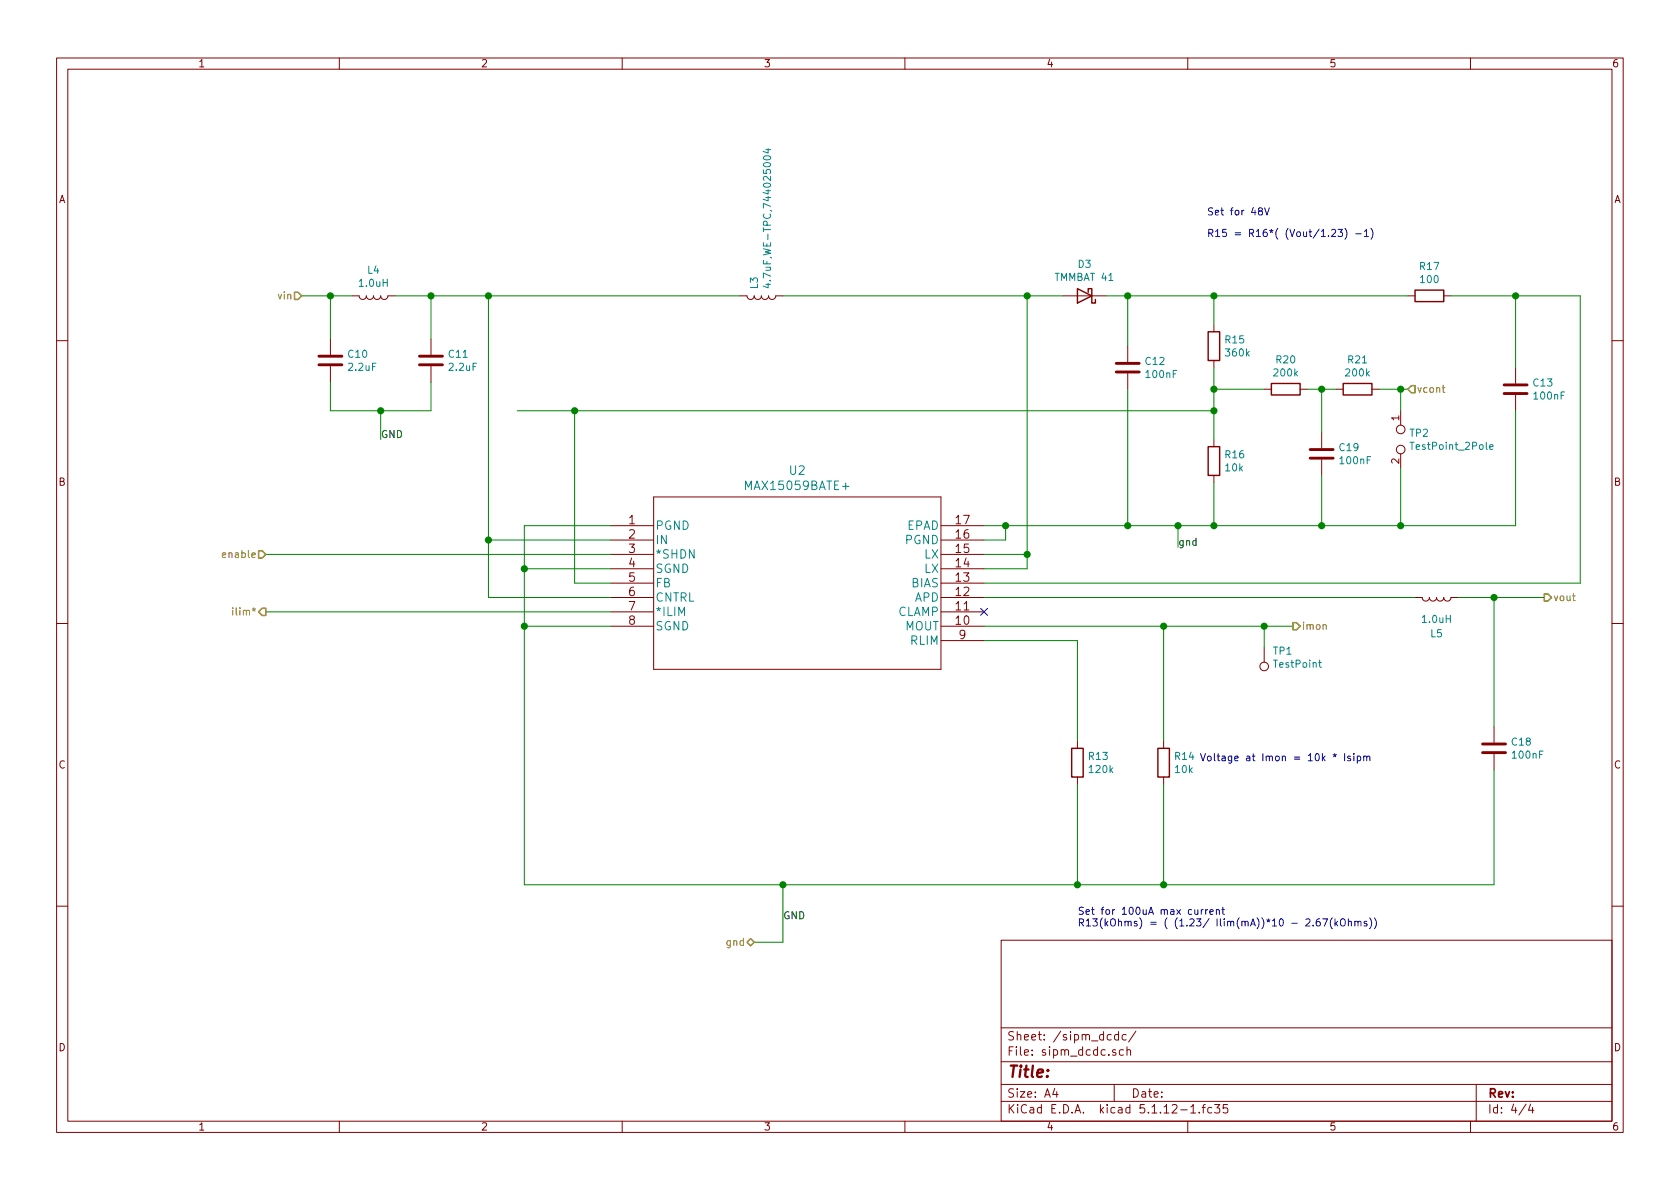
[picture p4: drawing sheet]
<svg xmlns="http://www.w3.org/2000/svg" width="297mm" height="210mm" viewBox="0 0 297 210" stroke-linecap="round" stroke-linejoin="round" font-family="sans-serif">
<g fill="none" stroke="#840000" stroke-width=".18">
<path d="M10 10.3h277v189.9h-277zM12 12.2h273v186.1h-273zM60 10.3v1.9M110 10.3v1.9M160 10.3v1.9M210 10.3v1.9M260 10.3v1.9M58.4 59.9v2.8M62.2 52.3h1.3a.63 .63 0 0 0 .6 .7 .63 .63 0 0 0 .7-.7 .63 .63 0 0 0 .6 .7 .63 .63 0 0 0 .6-.7 .63 .63 0 0 0 .7 .7 .63 .63 0 0 0 .6-.7 .63 .63 0 0 0 .6 .7 .63 .63 0 0 0 .7-.7h1.2M76.2 59.9v2.8M130.8 52.3h1.3a.63 .63 0 0 0 .6 .7 .63 .63 0 0 0 .6-.7 .63 .63 0 0 0 .7 .7 .63 .63 0 0 0 .6-.7 .63 .63 0 0 0 .7 .7 .63 .63 0 0 0 .6-.7 .63 .63 0 0 0 .6 .7 .63 .63 0 0 0 .7-.7h1.2M188 52.3h7.6"/>
<path d="M214.6 57.4v1.3M248.9 52.3h1.3M255.3 52.3h1.2M10 60.2h2M58.4 64.8v2.8M76.2 64.8v2.8M199.4 61.2v2.8M199.4 66v2.8M214.6 63.7v1.3M214.6 77.7v1.3M223.5 68.8h1.3M229.9 68.8h1.2"/>
<path d="M233.7 76.4v2.8M236.2 68.8h1.3M242.6 68.8h1.2M247.6 72.6v2.6M268 65v2.8M268 69.8v2.8M285 60.2h2M107.9 93h7.7M107.9 95.5h7.7M107.9 98h7.7M115.6 87.9h50.8v30.5h-50.8zM166.4 93h7.6"/>
<path d="M166.4 95.5h7.6M166.4 98h7.6M214.6 84.1v1.2M233.7 81.3v2.8M247.6 80.3v2.5M10 110.3h2M107.9 105.7h7.7M107.9 100.6h7.7M107.9 103.1h7.7M107.9 108.2h7.7M107.9 110.7h7.7M166.4 105.7h7.6"/>
<path d="M166.4 100.6h7.6M166.4 103.1h7.6M166.4 108.2h7.6M166.4 110.7h7.6M166.4 113.3h7.6M223.5 114.5v2.6M250.2 105.7h1.3a.63 .63 0 0 0 .6 .6 .63 .63 0 0 0 .6-.6 .63 .63 0 0 0 .7 .6 .63 .63 0 0 0 .6-.6 .63 .63 0 0 0 .6 .6 .63 .63 0 0 0 .7-.6 .63 .63 0 0 0 .6 .6 .63 .63 0 0 0 .6-.6h1.3M285 110.3h2M190.5 131.1v1.2M190.5 137.4v1.3M205.7 131.1v1.2M205.7 137.4v1.3"/>
<path d="M264.2 128.5v2.8M264.2 133.3v2.8M10 160.2h2M177 166.3h108v32h-108zM285 160.2h2M60 198.3v1.9M110 198.3v1.9M160 198.3v1.9M177 194.8h108M177 191.8h108M177 187.8h108M177 181.8h108"/>
<path d="M186.5 192.5l-.4 1h1M186.8 193v1M197 191.8v3M197.3 185.7l-.4-.1-.2 .2 .1 .2 .5 .2v.3h-.6M197.8 183l-.5-.1-.2 .3 .1 .6h.6M197.8 182.4v1.5M198.6 185.7l-.4-.1-.3 .3 .1 .6 .2 .1 .4-.1M199.1 183l-.4-.1-.3 .3 .1 .6 .2 .1 .4-.1M199.3 185.7l.2-.1 .3 .1 .1 .9M199.3 185.1v1.5M200.8 182.3l-1.3 2M208.8 196.3h1.1"/>
<path d="M210 198.3v1.9M210.5 195.8l.5-.5v1.5M210.5 196.8h.9M212 196.7v.1M212.5 195.8h.6M213.1 195.3l-.3 .2v1.3M214.2 195.9l-.4-.1-.3 .3 .2 .6h.5M214.8 195.3h.9l-.5 .6 .4 .1v.7l-.2 .1-.6-.1M217 195.3h-.7v.7l.2-.1 .5 .1 .1 .2-.1 .5-.2 .1-.5-.1M260 198.3v1.9M261 191.8v6.5M269.8 195.2l-1.2 2"/>
<path d="M270.6 195.2l-.3 1.1h.9M271 195.8v1"/>
<circle cx="247.6" cy="79.5" r=".76"/>
<circle cx="247.6" cy="75.9" r=".76"/>
<circle cx="223.5" cy="117.9" r=".76"/>
</g>
<path d="M56.4 64.5h4.1M56.4 63h4.1M74.2 64.5h4M74.2 63h4M197.4 65.8h4M197.4 64.3h4M231.6 79.5h4.1M265.9 69.6h4.1M265.9 68.1h4.1M231.6 81h4.1M262.1 133.1h4.1M262.1 131.6h4.1" fill="none" stroke="#840000" stroke-width=".51"/>
<path d="M190.5 51l2.5 1.3-2.5 1.3zM192.4 51.7v-.7h.6v2.6h.7v-.6M213.6 58.7h2v5h-2zM250.2 51.3h5.1v2h-5.1zM213.6 79h2v5.1h-2zM224.8 67.8h5.1v2h-5.1zM237.5 67.8h5.1v2h-5.1zM189.5 132.3h2v5.1h-2zM204.7 132.3h2.1v5.1h-2.1z" fill="none" stroke="#840000" stroke-width=".25"/>
<path d="M135.4 26.5h.8M135.8 26.3v.8l-.9-.3M135.4 50.3h.8M135.8 50.1v.8l-.9-.3M263.4 79l.6-.1-.1-.2-.3-.1-.2 .2v.6h.5M148.9 86h1.2M233.1 117.2h.5M233.3 116.7v1.1l.3 .2" fill="none" stroke="#008484" stroke-width=".18"/>
<g fill="none" stroke="#008400" stroke-width=".18">
<path d="M53.3 52.3h8.9M58.4 52.3v7.6M69.8 52.3h61M76.2 52.3v7.6M86.4 52.3v53.4h21.5M138.4 52.3h49.6M181.6 52.3v48.3h-7.6M195.6 52.3h53.3M199.4 52.3v8.9M214.6 52.3v5.1M256.5 52.3h22.9v50.8h-105.4M268 52.3v12.7"/>
<path d="M58.4 67.6v5h17.8v-5M67.3 72.6v5.1M91.4 72.6h123.2M101.6 72.6v30.5h6.3M199.4 68.8v24.2M214.6 68.8h8.9M214.6 65v12.7M231.1 68.8h5.1M233.7 68.8v7.6M243.8 68.8h5.1M247.6 68.8v3.8M268 72.6v20.4h-94"/>
<path d="M47 98h60.9M86.4 95.5h21.5M107.9 93h-15.2v63.5h171.5v-20.4M174 98h7.6M177.8 93v2.5h-3.8M208.3 93v3.8M214.6 85.3v7.7M233.7 84.1v8.9M247.6 82.8v10.2M47 108.2h60.9M92.7 110.7h15.2M92.7 100.6h15.2"/>
<path d="M174 113.3h16.5v17.8M174 105.7h76.2M174 110.7h54.6M205.7 110.7v20.4M223.5 110.7v3.8M257.8 105.7h15.2M264.2 105.7v22.8M190.5 138.7v17.8M205.7 138.7v17.8M138.4 156.5v10.1h-5.1"/>
</g>
<path d="M255 68.5h.5M255.2 68.1v1.1l.3 .2M41.1 107.5v.1M41.1 107.9v.9M233.9 110.6l.2-.1h.3l.1 .8M278 105.4h.5M278.2 104.9v1.1l.3 .2" fill="none" stroke="#848400" stroke-width=".18"/>
<path d="M52.1 51.7h.6l.6 .6-.6 .7h-.6zM249.6 68.2h.6v1.3h-.6l-.7-.7zM45.7 97.4h.7l.6 .6-.6 .7h-.7zM46.4 107.6h.6v1.2h-.6l-.7-.6zM228.6 110.1h.6l.7 .6-.7 .7h-.6zM273 105h.7l.6 .7-.6 .6h-.7zM132.1 166.6l.6-.6 .6 .6-.6 .7z" fill="none" stroke="#848400" stroke-width=".25"/>
<g fill="none" stroke="#0000c2" stroke-width=".18">
<path d="M222.7 37.3l-.1-.1v-.3l.4-.2 .2 .2v.3l-.6 .2-.1 .1v.3l.2 .2h.3l.2-.2v-.4l-.2-.1M223.6 36.7l.4 1.3 .4-1.3M235.4 40.7l.5-.1 .3 .3-.8 .9h.8M236.6 40.6h.8l-.4 .4 .3 .2v.6h-.5l-.2-.1M237.8 40.4a1.47 1.47 0 0 1 0 1.9M239.7 41.3h1M241.2 40.9l.4-.3v1.2M241.2 41.8h.8M242.4 40.4a1.47 1.47 0 0 1 0 1.9M235.7 133.4l.3 .2 .3-.2M235.8 133.8l.2-.2 .2 .2M236 133.3v.3"/>
<path d="M237.7 133.3v1.2M238.8 133.8l-.3-.1-.2 .2v.2l.5 .1v.3h-.5M239.4 133.3v.1M239.4 133.7v.8M240 133.8l.3-.1 .3 .2-.1 .6h-.5M240 133.7v1.3M241.1 133.8l.2-.1 .3 .1 .1 .7M241.1 133.7v.8M241.7 133.9l.2-.2 .2 .1 .1 .7M211.3 160.9v.7l.3 .1 .2-.1M211.8 160.9v.8M212.4 160.9v.8"/>
<path d="M212.8 160.9l-.4 .2M213.2 160.9v.8M213.5 160.9l-.3 .2M213.9 161.3l.6-.1v-.3h-.4l-.2 .1 .1 .6h.5M215.1 161l.1-.1h.3l.1 .8M215.1 160.9v.8M216 160.9h.5M216.2 160.4v1.1l.3 .2M230.9 162.6l.5-.1 .2 .3v.2l-.8 .7h.8M232.2 163.6v.1M233.3 162.5l-.4 .1-.2 .4 .1 .6 .2 .1h.3l.2-.2-.2-.5h-.3l-.3 .2M233.9 162.5h.8l-.5 1.2"/>
<path d="M235.6 162.3a1.47 1.47 0 0 0 0 1.9M236 162.5v1.2M236.2 163.3l.3 .4M236.5 162.9l-.5 .5M237.1 162.7a.45 .45 0 0 1 .7 0 .92 .92 0 0 1-.2 1h-.4a1.07 1.07 0 0 1-.1-1zM238.4 163l.2-.1 .3 .1v.7M238.4 162.5v1.2M239.5 163l.2-.1 .3 .1 .1 .7M239.5 162.9v.8M240.1 163.1l.2-.2 .3 .1v.7M241.7 163l-.3-.1-.2 .2v.2l.5 .1v.3h-.5M242.1 162.3a1.4 1.4 0 0 1 0 1.9"/>
<path d="M243 162.3a1.47 1.47 0 0 1 0 1.9"/>
</g>
<g fill="#008400" stroke="#008400" stroke-width=".25">
<circle cx="233.7" cy="93" r=".51"/>
<circle cx="233.7" cy="68.8" r=".51"/>
<circle cx="92.7" cy="100.6" r=".51"/>
<circle cx="86.4" cy="95.5" r=".51"/>
<circle cx="92.7" cy="110.7" r=".51"/>
<circle cx="67.3" cy="72.6" r=".51"/>
<circle cx="177.8" cy="93" r=".51"/>
<circle cx="214.6" cy="93" r=".51"/>
<circle cx="181.6" cy="98" r=".51"/>
<circle cx="208.3" cy="93" r=".51"/>
<circle cx="86.4" cy="52.3" r=".51"/>
<circle cx="138.4" cy="156.5" r=".51"/>
<circle cx="214.6" cy="52.3" r=".51"/>
<circle cx="190.5" cy="156.5" r=".51"/>
<circle cx="247.7" cy="68.8" r=".51"/>
<circle cx="223.5" cy="110.7" r=".51"/>
<circle cx="264.2" cy="105.7" r=".51"/>
<circle cx="205.7" cy="156.5" r=".51"/>
<circle cx="205.7" cy="110.7" r=".51"/>
<circle cx="268" cy="52.3" r=".51"/>
<circle cx="101.6" cy="72.6" r=".51"/>
<circle cx="58.4" cy="52.3" r=".51"/>
<circle cx="214.6" cy="72.6" r=".51"/>
<circle cx="199.4" cy="93" r=".51"/>
<circle cx="199.4" cy="52.3" r=".51"/>
<circle cx="247.7" cy="93" r=".51"/>
<circle cx="214.6" cy="68.8" r=".51"/>
<circle cx="181.6" cy="52.3" r=".51"/>
<circle cx="76.2" cy="52.3" r=".51"/>
</g>
<path d="M173.4 107.6l1.2 1.2M174.6 107.6l-1.2 1.2" fill="none" stroke="#000084" stroke-width=".18"/>
<text font-size="2.8" fill="#840000" x="178" y="190.5">Title:</text>
<g font-size="2.1" fill="#008484">
<text x="139.6" y="84">U2</text>
<text x="132.2" y="86.7">MAX15059BATE+</text>
<text x="115.8" y="93.7">PGND</text>
<text x="160.3" y="93.7">EPAD</text>
<text x="115.8" y="96.2">IN</text>
<text x="115.8" y="98.8">*SHDN</text>
<text x="115.8" y="101.3">SGND</text>
<text x="160.1" y="96.2">PGND</text>
<text x="163.4" y="101.3">LX</text>
<text x="163.4" y="98.8">LX</text>
<text x="115.8" y="103.9">FB</text>
<text x="115.8" y="106.4">CNTRL</text>
<text x="161.1" y="103.9">BIAS</text>
<text x="161.7" y="106.4">APD</text>
<text x="115.8" y="108.9">*ILIM</text>
<text x="115.8" y="111.5">SGND</text>
<text x="158.7" y="108.9">CLAMP</text>
<text x="160" y="111.5">MOUT</text>
<text x="161" y="114">RLIM</text>
</g>
<g font-size="2.1" fill="#840000">
<text x="111.2" y="92.7">1</text>
<text x="111.2" y="95.2">2</text>
<text x="169" y="95.2">16</text>
<text x="169" y="92.7">17</text>
<text x="111.2" y="97.8">3</text>
<text x="111.2" y="100.3">4</text>
<text x="169" y="100.3">14</text>
<text x="169" y="97.8">15</text>
<text x="111.2" y="102.9">5</text>
<text x="111.2" y="105.4">6</text>
<text x="111.2" y="107.9">7</text>
<text x="169" y="107.9">11</text>
<text x="169" y="105.4">12</text>
<text x="169" y="102.9">13</text>
<text x="111.2" y="110.5">8</text>
<text x="169" y="110.5">10</text>
<text x="169.6" y="113">9</text>
<text x="178" y="184">Sheet: /sipm_dcdc/</text>
<text x="178" y="186.7">File: sipm_dcdc.sch</text>
<text x="178" y="196.9">KiCad E.D.A. kicad 5.1.12-1.fc35</text>
<text x="178" y="194.1">Size: A4</text>
<text x="200" y="194.1">Date:</text>
<text x="263" y="194.1">Rev:</text>
<text x="263" y="196.9">Id: 4/4</text>
</g>
<g font-size="1.8" fill="#840000">
<text x="35" y="11.9">1</text>
<text x="85" y="11.9">2</text>
<text x="135" y="11.9">3</text>
<text x="185" y="11.9">4</text>
<text x="235" y="11.9">5</text>
<text x="285" y="11.9">6</text>
<text x="10.4" y="35.9">A</text>
<text x="285.4" y="35.9">A</text>
<text x="247.4" y="74.4" transform="rotate(-90 247.4 74.4)">1</text>
<text x="247.4" y="82" transform="rotate(-90 247.4 82)">2</text>
<text x="10.4" y="85.9">B</text>
<text x="285.4" y="85.9">B</text>
<text x="10.4" y="135.9">C</text>
<text x="285.4" y="135.9">C</text>
<text x="10.4" y="185.9">D</text>
<text x="285.4" y="185.9">D</text>
<text x="35" y="199.9">1</text>
<text x="85" y="199.9">2</text>
<text x="135" y="199.9">3</text>
<text x="185" y="199.9">4</text>
<text x="235" y="199.9">5</text>
<text x="285" y="199.9">6</text>
</g>
<g font-size="1.8" fill="#0000c2">
<text x="213.4" y="38.1">Set for 48V</text>
<text x="213.4" y="41.9">R15 = R16*( (Vout/1.23) -1)</text>
<text x="207.8" y="134.4">R14 Voltage at Imon = 10k * Isipm</text>
<text x="190.5" y="161.8">Set for 100uA max current</text>
<text x="190.5" y="163.8">R13(kOhms) = ( (1.23/ Ilim(mA))*10 - 2.67(kOhms))</text>
</g>
<g font-size="1.8" fill="#008484">
<text x="190.7" y="47.4">D3</text>
<text x="251.1" y="47.7">R17</text>
<text x="63.6" y="50.7">1.0uH</text>
<text x="65" y="48.4">L4</text>
<text x="134" y="51" transform="rotate(-90 134 51)">L3</text>
<text x="136.3" y="49.3" transform="rotate(-90 136.3 49.3)">4.7uF,WE-TPC,744025004</text>
<text x="186.7" y="49.7">TMMBAT 41</text>
<text x="251.3" y="50.1">100</text>
<text x="61.6" y="63.3">C10</text>
<text x="61.7" y="65.6">2.2uF</text>
<text x="79.4" y="63.3">C11</text>
<text x="79.5" y="65.6">2.2uF</text>
<text x="202.6" y="64.5">C12</text>
<text x="216.7" y="60.7">R15</text>
<text x="216.8" y="63">360k</text>
<text x="225.7" y="64.3">R20</text>
<text x="238.4" y="64.3">R21</text>
<text x="202.8" y="66.8">100nF</text>
<text x="225.4" y="66.6">200k</text>
<text x="238.1" y="66.6">200k</text>
<text x="271.2" y="68.3">C13</text>
<text x="271.3" y="70.7">100nF</text>
<text x="249.3" y="77.2">TP2</text>
<text x="216.7" y="81">R16</text>
<text x="216.7" y="83.4">10k</text>
<text x="236.9" y="79.8">C19</text>
<text x="237.1" y="82.1">100nF</text>
<text x="249.8" y="79.5">TestPoint_2Pole</text>
<text x="251.6" y="110.2">1.0uH</text>
<text x="253" y="112.7">L5</text>
<text x="225.2" y="115.8">TP1</text>
<text x="225.4" y="118.1">TestPoint</text>
<text x="267.4" y="131.8">C18</text>
<text x="192.6" y="134.4">R13</text>
<text x="192.7" y="136.7">120k</text>
<text x="207.8" y="136.7">10k</text>
<text x="267.5" y="134.2">100nF</text>
</g>
<g font-size="1.8" fill="#848400">
<text x="49.3" y="53">vin</text>
<text x="250.4" y="69.5">vcont</text>
<text x="39.9" y="98.7">enable</text>
<text x="274.6" y="106.3">vout</text>
<text x="41.7" y="108.8">ilim*</text>
<text x="230.1" y="111.4">imon</text>
<text x="128.6" y="167.3">gnd</text>
</g>
<g font-size="1.8">
<text x="67.3" y="77.5">GND</text>
<text x="208.3" y="96.5">gnd</text>
<text x="138.4" y="162.6">GND</text>
</g>
</svg>
